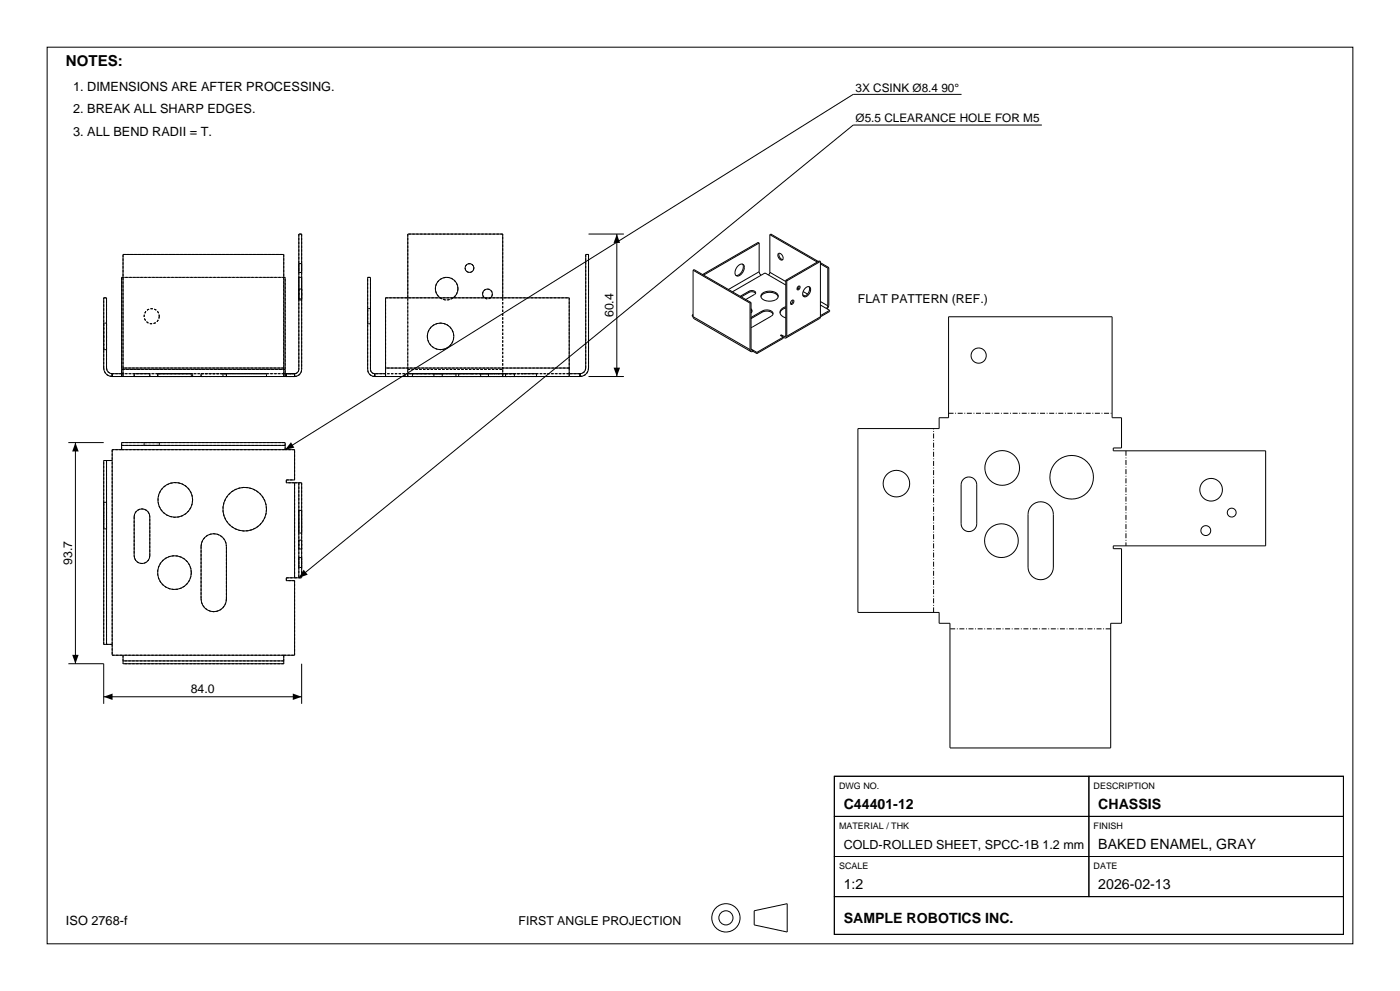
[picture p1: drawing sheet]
<svg xmlns="http://www.w3.org/2000/svg" width="420mm" height="297mm" viewBox="0 0 420 297" stroke-linecap="round" stroke-linejoin="round" font-family="sans-serif">
<g fill="none" stroke="#000" stroke-width=".3">
<path d="M14.1 14.1h391.8v268.8h-391.8zM288.5 28.3h-32.5l-170.5 106.5v-1.3M312.6 37.5h-56.6l-166.4 135.7M176.6 70.1h10.6M185 70.1v42.7M221.4 79.7a1.05 1.05 0 0 1 1.4-.5 1.05 1.05 0 0 1 .4 1.4 2.11 2.11 0 0 1-2.3 2.1 2.13 2.13 0 0 1 .5-3zM222.7 79.1a2.46 2.46 0 0 1-1.9 3.5M227.7 72.8l-.3-.1-16.6 9.6M227.7 72.8v8.6M227.7 72.8l-16.6 9.7M231 70.3l.3-.2 14.2 8.3M231 70.3v11.3"/>
<path d="M231 70.3l14.2 8.2M233.5 76a1.19 1.19 0 0 1 1.2 .6 1.19 1.19 0 0 1-.1 1.4 1.45 1.45 0 0 1-1.1-2zM233.8 75.9a1.49 1.49 0 0 0 1.1 1.9M246.1 78.3l-.3-.1-10.1 5.8M246.1 78.3v16.7M246.1 78.7l2.5 1.5M246.1 78.3l-10.1 5.9M246.1 79.1l2.2 1.3M36.9 83.1h-.4v27.6M85.1 83.1h.4v27.6M122.3 89.3v-19.2h28.5v19.2M132 89.3a3.4 3.4 0 0 1-.5-5.1 3.4 3.4 0 0 1 5 0 3.4 3.4 0 0 1-.5 5.1"/>
<path d="M145.3 89.3a1.48 1.48 0 0 1-.1-2.2 1.48 1.48 0 0 1 2.1 0 1.48 1.48 0 0 1-.1 2.2M207.7 94.4v.4l.2 .1M207.7 94.4l.2 .2M207.9 94.9l.3 .6 17.1 9.9M207.9 94.9l17.1 9.9M207.9 94.3l-.2 .1M207.9 81v13.9M207.9 81l.3-.2 17.1 9.9M207.9 81l17.1 9.8M224.7 87.6a1.58 1.58 0 0 1 2 .3M224.7 87.3a1.11 1.11 0 0 1 1.2-.3 1.11 1.11 0 0 1 .7 1l-2.9 1.8M224.7 87.6l-2.3 1.4"/>
<path d="M224.7 87.3l-2.6 1.5M224.7 87.3v.3M225 90.8v14M225.3 92.8l.3 .5M225.3 92.5l.3 .7-.3 .7M225.3 90.7l-.3 .1M225.3 90.7v13.9M227.7 81.4l.6 1.1M227.7 81.4l-9.2 5.4M228.3 88.9a3.2 3.2 0 0 1 5.2 0M228.7 93.5a2.46 2.46 0 0 1 3.2 .7M228.7 93.2a2.27 2.27 0 0 1 3.2 .8l-.5 .8-6.1 3.4"/>
<path d="M228.7 93.5l-3.4 2M228.7 93.2l-3.4 1.9M228.7 93.2v.3M228.7 87.9a3.5 3.5 0 0 1 4.7 .6 1.77 1.77 0 0 1-2 1.7 2.42 2.42 0 0 1-3.1-1.4zM231 81.6l-.5 .8M231 81.6l4.7 2.8M235.7 92.3l-1.2 .6-.5 .9M235.7 91.9a1.67 1.67 0 0 0-1.4 2.4l1.4 1M235.7 85.4l-6.2-3.6-9.8 5.7M235.7 84l.3 .2M235.7 84v16.6M236 84.2v16.6"/>
<path d="M237.5 90.1l.3-.2a.65 .65 0 0 1 .3 .9 .65 .65 0 0 1-.9 .3zM237.8 89.9a1.03 1.03 0 0 1-.6 1.2M239.1 86.3l.4 .2M239.4 85.9l.3-.2a.58 .58 0 0 1 .2 .8 .58 .58 0 0 1-.8 .3zM239.7 85.7l-.1 .6-.5 .4M240.8 88.3l.7 .4M240.9 87.4l1.4 .7M241.5 86.4a.92 .92 0 0 1 1.3-.4 .92 .92 0 0 1 .3 1.3 1.65 1.65 0 0 1-2.1 1.5l-.2-1.1zM242.7 85.9a2.14 2.14 0 0 1-1.7 2.9M246.1 95l-.2 .4-10.1 5.9M246.1 95l-10.1 5.8M246.1 91.4l2.8 1.6"/>
<path d="M246.1 90.4l2.2 1.2M248.3 91.6l-.4 .8M248.3 80.4v11.2M248.6 80.2v11.3l-.5 1.1M248.6 80.2l-.3 .2M248.9 93v.4l-2.8 1.6M248.9 93l-2.8 1.6M284.6 94.9h49v30.3h2.9v9.1h-2.5v.8h45.7v28.5h-45.7v.8h2.5v22.4h-3.3v37.4h-48.2v-37.4h-3.3v-3.3h-24.3v-55.1h24.3v-3.2h2.9zM33.7 112a1.7 1.7 0 0 1-1.7-1.7v-21h-.9v21a2.55 2.55 0 0 0 2.6 2.5M33.7 112.8h54.7M33.7 112h3.2M33.7 112v.8"/>
<path d="M36.5 110.7v1.3M36.5 110.7h.4M36.9 110.3v2.5M36.9 110.3h48.2M36.9 110.3v-34h48.2v34M85.1 110.3v2.5M85.1 112h3.3M85.1 110.7h.4M85.5 110.7v1.3M88.4 112a1.27 1.27 0 0 0 1.2-1.3v-40.6h.9v40.6a2.12 2.12 0 0 1-2.1 2.1M88.4 112v.8M112.4 112a1.27 1.27 0 0 1-1.3-1.3v-27.6h-.8v27.6a2.12 2.12 0 0 0 2.1 2.1"/>
<path d="M112.4 112.8h61.6M112.4 112h3.3M112.4 112v.8M115.7 110.3v2.5M115.7 110.3h55.1M115.7 110.3v-21h55.1v21M170.8 110.3v2.5M170.8 112h3.2M174 112a1.7 1.7 0 0 0 1.7-1.7v-34h.9v34a2.55 2.55 0 0 1-2.6 2.5M174 112v.8M176.6 112.8h10.6M225 104.8l.3 .6"/>
<path d="M225.3 104.6l.2 .4 .4-.1v.4M225.3 104.6l1.8 1M225.9 105.3l-.6 .1M225.9 105.3l1.2 .7M227.1 105.6l7.9-4.6v.4l-7.9 4.6M227.1 105.6v.4M234.4 100.4l-.3 .1 1.2 .7 .5 .1M234.4 100.4l.9 .5M234.4 100.4v.3M235.7 100.6l-.1 .3h-.3M235.7 100.6l-.4 .3M236 100.8l-.2 .5"/>
<path d="M20.5 132.6h10.6M22.6 132.6v66.3M32 138h1.7M32 138h-.9v55.1h.9M32 138v55.1M36.5 133.5v1.3M36.5 133.5v-.9h49v.9M36.5 133.5h49M41.2 153a2.34 2.34 0 0 1 3.7 1.9v11.6a2.34 2.34 0 0 1-2.3 2.4 2.34 2.34 0 0 1-2.4-2.4v-11.6l.5-1.4zM88.4 144.7h1.2M88.4 144.7h-2.5v-.9h2.5v-9h-54.7v61.6h54.7v-22.4h-2.5v-.8h2.5M88.4 144.7v28.5"/>
<path d="M89.6 144.7h.9v28.5h-.9M89.6 144.7v28.5M289 143.6a2.34 2.34 0 0 1 2.6-.5 2.34 2.34 0 0 1 1.4 2.2v11.7a2.34 2.34 0 0 1-2.3 2.3 2.34 2.34 0 0 1-2.4-2.3v-11.7l.2-.9zM309.5 151.5a3.8 3.8 0 0 1 4.2-.8 3.8 3.8 0 0 1 2.3 3.5v15.7a3.8 3.8 0 0 1-3.8 3.8 3.8 3.8 0 0 1-3.8-3.8v-15.7a3.8 3.8 0 0 1 1.1-2.7zM61.4 161.1a3.8 3.8 0 0 1 4.2-.9 3.8 3.8 0 0 1 2.3 3.6v15.7a3.8 3.8 0 0 1-3.8 3.8 3.8 3.8 0 0 1-3.8-3.8v-15.7l.5-1.9zM88.4 173.2h1.2M20.5 198.9h10.6v12M32 193.1h1.7M36.9 196.4v1.7M36.9 198.1v.8h48.2v-.8M36.9 198.1h48.2M85.1 196.4v1.7"/>
<path d="M90.5 198.9v12M31.1 208.8h59.4M250.3 232.6h76.4v12.1h-76.4zM250.3 232.6h152.7v47.4h-152.7zM326.7 232.6h76.3v12.1h-76.3zM250.3 244.7h76.4v12h-76.4zM250.3 256.7h76.4v12h-76.4zM326.7 244.7h76.3v12h-76.3zM326.7 256.7h76.3v12h-76.3zM226.3 273l9.9-2.2v8.5l-9.9-2.1zM250.3 268.7h152.7v11.3h-152.7z"/>
<circle cx="140.8" cy="80.3" r="1.33"/>
<circle cx="132.2" cy="100.8" r="4"/>
<circle cx="293.6" cy="106.6" r="2.28"/>
<circle cx="52.6" cy="149.8" r="5.2"/>
<circle cx="73.4" cy="152.6" r="6.5"/>
<circle cx="268.9" cy="144.9" r="4"/>
<circle cx="300.7" cy="140.2" r="5.2"/>
<circle cx="321.5" cy="143" r="6.5"/>
<circle cx="361.7" cy="159" r="1.48"/>
<circle cx="363.3" cy="146.8" r="3.4"/>
<circle cx="369.5" cy="153.6" r="1.33"/>
<circle cx="52.3" cy="171.6" r="5.1"/>
<circle cx="300.4" cy="162" r="5.1"/>
<circle cx="217.8" cy="275.1" r="4.2"/>
<circle cx="217.8" cy="275.1" r="2.12"/>
</g>
<g fill="none" stroke="#000" stroke-width=".3" stroke-dasharray=".7 .4" stroke-linecap="butt">
<path d="M36.9 76.3h48.2M85.1 76.3v34M89.6 70.1v40.6M89.6 79v1.3M89.6 79h.9M90.5 70.1h-.9M90.5 70.1v40.6M90.5 79v1.3M122.3 70.1v40.6M150.8 70.1h-28.5M175.7 76.3v34M176.6 76.3v34"/>
<path d="M176.6 76.3h-.9M31.1 89.3h.9M31.1 96.8v4M32 96.8v4M32 96.8h-.9M36.5 83.1v27.6M47.8 94.8a2.28 2.28 0 0 1-3.2 2.1 2.28 2.28 0 0 1-.7-3.8 2.28 2.28 0 0 1 3.8 .9l.1 .8M85.1 83.1h-48.2M85.5 83.1h-49M89.6 86.5v3.4M89.6 89.9v-6.8M89.6 83.1v3.4"/>
<path d="M89.6 88.1v1.5M89.6 89.6v-3M89.6 86.6v1.5M89.6 80.3v1.4M89.6 81.7v-2.7M89.6 89.9h.9M89.6 83.1h.9M89.6 89.6h.9M89.6 86.6h.9M89.6 81.7h.9M90.5 86.5v3.4M90.5 89.9v-6.8"/>
<path d="M90.5 83.1v3.4M90.5 88.1v1.5M90.5 89.6v-3M90.5 86.6v1.5M90.5 80.3v1.4M90.5 81.7v-2.7M110.3 83.1h.8M110.3 94.8v2.3M110.3 97.1v-4.6M110.3 92.5v2.3M111.1 94.8v2.3M111.1 97.1v-4.6"/>
<path d="M111.1 92.5v2.3M111.1 92.5h-.8M111.1 97.1h-.8M115.7 89.3h55.1M122.3 89.3v21.4M136 89.3a3.4 3.4 0 0 1-4 0M137.4 86.5a3.4 3.4 0 0 1-4.8 3.1 3.4 3.4 0 0 1-.8-5.7 3.4 3.4 0 0 1 5.5 1.7l.1 .9M142.2 80.3a1.33 1.33 0 0 1-1.8 1.3 1.33 1.33 0 0 1-.5-2.2 1.33 1.33 0 0 1 2.1 .4l.2 .5M147.2 89.3a1.48 1.48 0 0 1-1.9 0M147.7 88.1a1.48 1.48 0 0 1-2 1.4 1.48 1.48 0 0 1-.5-2.4 1.48 1.48 0 0 1 2.4 .4l.1 .6M170.8 89.3v21M31.1 110.3v-21"/>
<path d="M31.1 100.8v4M31.1 104.8v-8M32 110.3a1.7 1.7 0 0 0 1.7 1.7M32 110.3v-21M32 100.8v4M32 104.8v-8M32 104.8h-.9M33.7 112v.8M33.7 112.8v-.8M33.7 112.8a2.55 2.55 0 0 1-2.6-2.5M36.5 112.8h49M36.5 112.8h-2.8"/>
<path d="M36.5 112h49M36.5 112h-2.8M36.5 110.7h49M36.5 112.8v-2.1M36.5 112v.8M36.9 112v.8M36.9 110.7h48.2M36.9 110.3v1.7M36.9 110.3v-34M40.2 112.8h4.7M40.2 112h4.7M40.2 112.8v-.8"/>
<path d="M44.9 112.8h-4.7M44.9 112h-4.7M44.9 112.8v-.8M47.3 112.8h10.1M47.3 112h10.1M47.3 112v.8M47.4 112.8h10.4M47.4 112h10.4M47.4 112v.8M57.4 112.8h-10.1M57.4 112h-10.1M57.4 112.8v-.8"/>
<path d="M57.8 112.8h-10.4M57.8 112h-10.4M57.8 112.8v-.8M60.3 112.8h7.6M60.3 112h7.6M60.3 112.8v-.8M66.9 112.8h13M66.9 112h13M66.9 112v.8M67.9 112.8h-7.6M67.9 112h-7.6M67.9 112.8v-.8"/>
<path d="M79.9 112.8h-13M79.9 112h-13M79.9 112.8v-.8M85.1 112h-48.2M85.1 112v.8M85.1 110.3h-48.2M85.1 110.3v1.7M85.5 112v.8M85.5 112.8v-2.1M85.5 110.7v-27.6M85.9 112.8h2.5M85.9 112.8v-.8"/>
<path d="M85.9 112h2.5M88.4 112.8v-.8M88.4 112.8h-2.9M88.4 112.8h-2.5M88.4 112h-2.5M88.4 112h-2.9M88.4 112.8a2.12 2.12 0 0 0 2.1-2.1M89.6 110.7a1.27 1.27 0 0 1-1.2 1.3M110.3 110.7v-27.6M111.1 110.7a1.27 1.27 0 0 0 1.3 1.3M111.1 110.7v-27.6M112.4 112v.8"/>
<path d="M112.4 112.8v-.8M112.4 112.8a2.12 2.12 0 0 1-2.1-2.1M115.7 112v.8M115.7 110.3v1.7M115.7 110.3v-21M121.5 112.8h-9.1M121.5 112h-9.1M121.5 112.8v-.8M122.3 112.8h5.2M122.3 112h5.2M122.3 112v.8M122.3 112.8h-.8"/>
<path d="M122.3 112h-.8M122.3 112.8v-.8M122.3 110.7v1.3M122.3 112.8v-2.1M122.3 110.7h28.5M123.7 112.8h6.6M123.7 112h6.6M123.7 112v.8M127.5 112.8h5.2M127.5 112h5.2M128.2 100.8a4 4 0 0 0 5.6 3.6 4 4 0 0 0 .9-6.6 4 4 0 0 0-6.4 2l-.1 1M130.2 112.8h2.3"/>
<path d="M130.2 112h2.3M130.2 112v.8M130.3 112.8h6.5M130.3 112h6.5M132.5 112.8h11.7M132.5 112.8h-2.3M132.5 112h11.7M132.5 112h-2.3M132.7 112.8h-10.4M132.7 112h-10.4M132.7 112v.8M136.8 112.8h-13.1"/>
<path d="M136.8 112h-13.1M136.8 112v.8M137.6 112.8h3.8M137.6 112h3.8M137.6 112v.8M141.4 112.8h15.8M141.4 112.8h-3.8M141.4 112h15.8M141.4 112h-3.8M144.2 112.8h2.3M144.2 112.8h-11.7M144.2 112h2.3"/>
<path d="M144.2 112h-11.7M144.2 112.8h5.1M144.2 112h5.1M144.2 112v.8M146.5 112.8h-2.3M146.5 112h-2.3M146.5 112v.8M149.3 112.8h5M149.3 112h5M150.8 112.8h-28.5M150.8 112h-28.5M150.8 112.8v-.8"/>
<path d="M150.8 112.8v-2.1M150.8 110.7v-40.6M150.8 110.7v-21.4M150.8 110.7v1.3M151.7 112.8v-.8M151.7 112.8h-.9M151.7 112h-.9M154.3 112.8h-10.1M154.3 112h-10.1M154.3 112v.8M157.2 112.8h3.8M157.2 112.8h-15.8"/>
<path d="M157.2 112h3.8M157.2 112h-15.8M161 112.8h-3.8M161 112h-3.8M161 112v.8M170.8 112h-55.1M170.8 112v.8M170.8 110.3h-55.1M170.8 110.3v1.7M174 112.8h-22.3M174 112h-22.3M174 112.8v-.8"/>
<path d="M174 112v.8M174 112.8a2.55 2.55 0 0 0 2.6-2.5M175.7 110.3a1.7 1.7 0 0 1-1.7 1.7M33.7 134.8v3.2M33.7 138h-2.6M36.5 134.8h49M36.5 134.8h-2.8M36.5 132.6h49M36.5 134.8v-2.2M36.5 133.5h49M43.2 132.6h4.6M43.2 133.5h4.6"/>
<path d="M43.2 133.5v-.9M47.8 132.6h-4.6M47.8 133.5h-4.6M47.8 132.6v.9M85.5 134.8v-2.2M88.4 134.8h-2.9M31.1 150.5v8M31.1 158.5v-8M31.1 150.5h.9M32 150.5v8M32 158.5v-8M32 158.5h-.9"/>
<path d="M40.2 154.9v11.6M40.2 154.9a2.34 2.34 0 0 1 2.4-2.4 2.34 2.34 0 0 1 2.3 2.4M57.8 149.8a5.2 5.2 0 0 1-7.5 4.7 5.2 5.2 0 0 1-1-8.7 5.2 5.2 0 0 1 8.3 2.8l.2 1.2M79.9 152.6a6.5 6.5 0 0 1-9.4 5.9 6.5 6.5 0 0 1-1.1-11.1 6.5 6.5 0 0 1 10.4 3.9l.1 1.3M85.9 143.8h2.5M85.9 144.7v-.9M88.4 143.8v-9M88.4 144.7h-2.5M88.4 144.7h2.1M89.6 144.7v28.5M89.6 159.7v-6.7M89.6 153v6.7"/>
<path d="M89.6 153h.9M90.5 144.7v28.5M90.5 159.7v-6.7M90.5 153v6.7M90.5 159.7h-.9M44.9 166.5a2.34 2.34 0 0 1-2.3 2.4 2.34 2.34 0 0 1-2.4-2.4M44.9 166.5v-11.6M57.4 171.6a5.1 5.1 0 0 1-7.2 4.6 5.1 5.1 0 0 1-1-8.5 5.1 5.1 0 0 1 8.1 2.7l.1 1.2M60.3 163.8v15.7M60.3 163.8a3.8 3.8 0 0 1 3.8-3.8 3.8 3.8 0 0 1 3.8 3.8M67.9 179.5a3.8 3.8 0 0 1-3.8 3.8 3.8 3.8 0 0 1-3.8-3.8M67.9 179.5v-15.7"/>
<path d="M85.9 174v-.8M85.9 173.2h2.5M88.4 174h-2.5M88.4 173.2v-28.5M88.4 173.2h2.1M89.6 170.1v-3M89.6 167.1v3M89.6 164.5v-2.6M89.6 161.9v2.6M89.6 167.1h.9M89.6 161.9h.9M90.5 170.1v-3"/>
<path d="M90.5 167.1v3M90.5 164.5v-2.6M90.5 161.9v2.6M90.5 170.1h-.9M90.5 164.5h-.9M31.1 193.1v-55.1M32 193.1v-55.1M33.7 193.1v-55.1M33.7 193.1v3.3M33.7 196.4h3.2M33.7 193.1h-2.6M36.9 196.4v2.5"/>
<path d="M85.1 196.4h-48.2M85.1 196.4h3.3M85.1 198.9h-48.2M85.1 196.4v2.5M85.1 198.1h-48.2M88.4 196.4v-22.4"/>
</g>
<path d="M185 70.1l1 2.7h-1.9zM184.1 110.2h1.9l-1 2.6zM22.6 132.6l1 2.7h-1.9zM87.3 132.5l1 1.7-2.8 .6zM91.1 170.7l1.2 1.5-2.7 1zM21.7 196.3h1.9l-1 2.6zM31.1 208.8l2.7-.9v1.9zM87.8 207.9l2.7 .9-2.7 1z" fill="#000"/>
<path d="M284.6 123.9h49M337.8 135.1v28.5M280.1 183.5v-55.1M333.2 188.5h-48.2" fill="none" stroke="#000" stroke-width=".3" stroke-dasharray="1.5 .5 .2 .5" stroke-linecap="butt"/>
<text font-size="4.5" x="19.8" y="19.8">NOTES:</text>
<g font-size="4.2">
<text x="253.1" y="242.4">C44401-12</text>
<text x="329.5" y="242.4">CHASSIS</text>
<text x="329.5" y="254.4">BAKED ENAMEL, GRAY</text>
<text x="253.1" y="266.5">1:2</text>
<text x="329.5" y="266.5">2026-02-13</text>
<text x="253.1" y="276.5">SAMPLE ROBOTICS INC.</text>
</g>
<g font-size="3.8">
<text x="21.9" y="27.2">1. DIMENSIONS ARE AFTER PROCESSING.</text>
<text x="21.9" y="33.9">2. BREAK ALL SHARP EDGES.</text>
<text x="21.9" y="40.7">3. ALL BEND RADII = T.</text>
<text x="253.1" y="254.4">COLD-ROLLED SHEET, SPCC-1B 1.2 mm</text>
<text x="19.8" y="277.2">ISO 2768-f</text>
</g>
<g font-size="3.7">
<text x="184.1" y="95.1" transform="rotate(-90 184.1 95.1)">60.4</text>
<text x="257.4" y="90.7">FLAT PATTERN (REF.)</text>
<text x="21.6" y="169.4" transform="rotate(-90 21.6 169.4)">93.7</text>
<text x="57.2" y="207.8">84.0</text>
<text x="155.6" y="277.2">FIRST ANGLE PROJECTION</text>
</g>
<g font-size="3.5">
<text x="256.7" y="27.4">3X CSINK Ø8.4 90°</text>
<text x="256.7" y="36.6">Ø5.5 CLEARANCE HOLE FOR M5</text>
</g>
<g font-size="2.7">
<text x="251.7" y="236.3">DWG NO.</text>
<text x="328.1" y="236.3">DESCRIPTION</text>
<text x="251.7" y="248.3">MATERIAL / THK</text>
<text x="328.1" y="248.3">FINISH</text>
<text x="251.7" y="260.4">SCALE</text>
<text x="328.1" y="260.4">DATE</text>
</g>
</svg>
